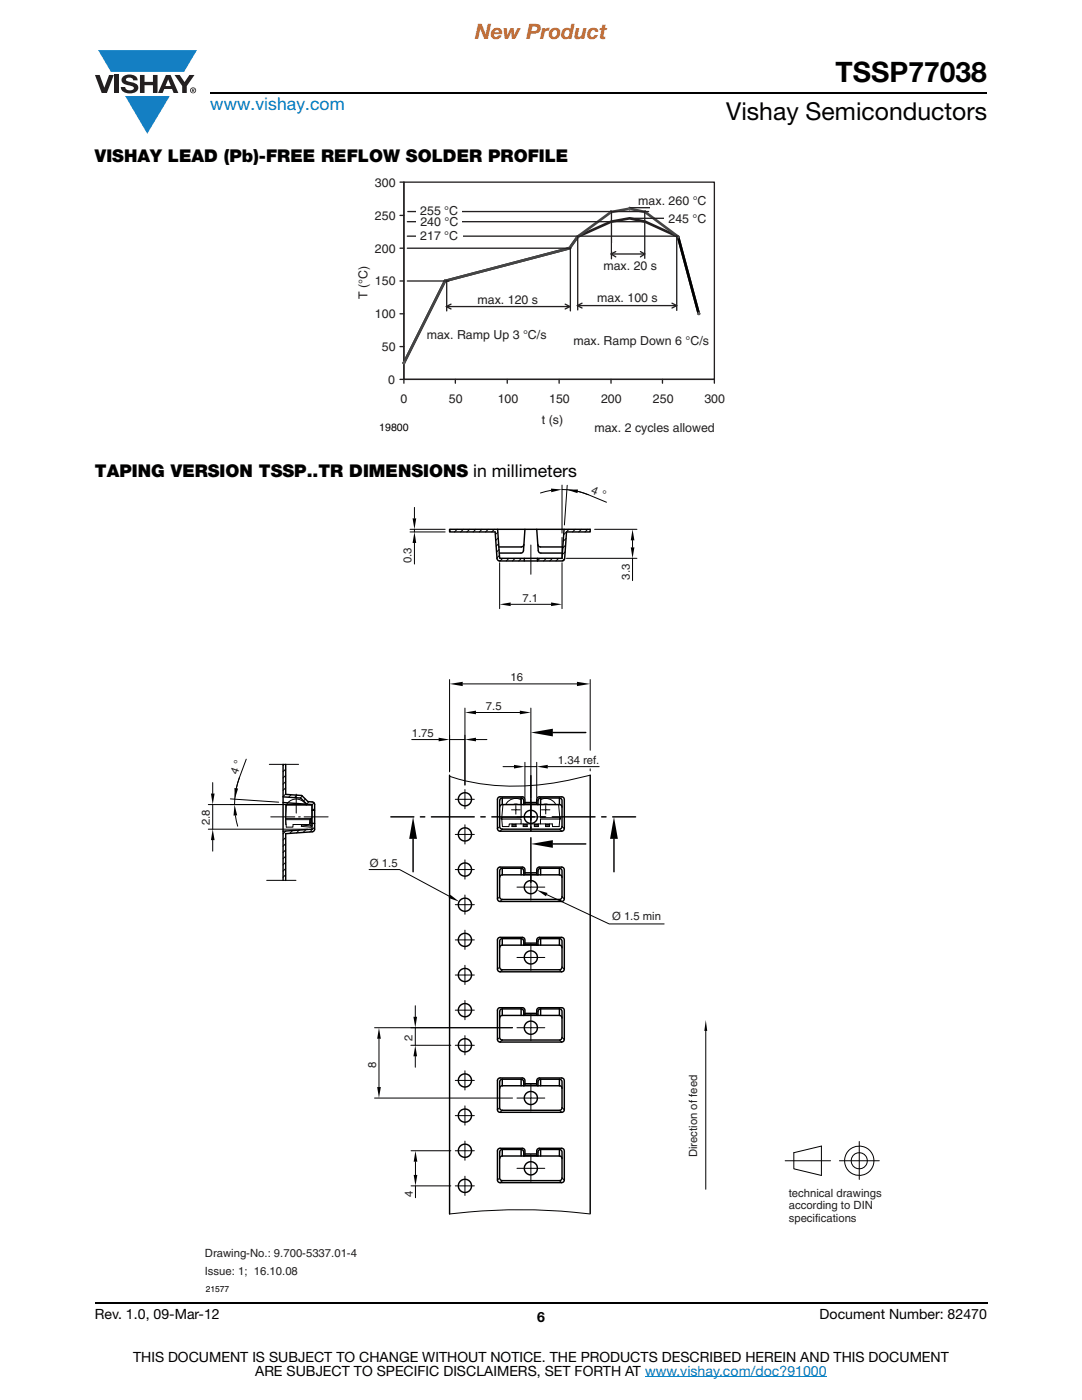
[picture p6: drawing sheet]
<svg xmlns="http://www.w3.org/2000/svg" width="216mm" height="279mm" viewBox="0 0 216 279" stroke-linecap="round" stroke-linejoin="round" font-family="sans-serif">
<g fill="#147fc3">
<path d="M19.6 10h19.7l-2.6 4.3h-1.1h-13.5z"/>
<path d="M25 19.2h8.9l-4.5 7.5z"/>
</g>
<g fill="#231f20">
<path d="M18.9 15h1l.9 2.5 1-2.5h.9l-1.4 3.6h-1z"/>
<path d="M22.9 15h.9v3.6h-.9z"/>
<path d="M24.6 15.3a2.1 2.1 0 0 1 2.8 .3l.1 .4h-.9a.79 .79 0 0 0-.7-.5 .79 .79 0 0 0-.8 .4l.3 .3 1 .2a1.08 1.08 0 0 1 1.2 1 1.08 1.08 0 0 1-1.1 1.2 1.73 1.73 0 0 1-2.4-1.2h.9a.96 .96 0 0 0 .8 .6 .96 .96 0 0 0 .9-.4 1.31 1.31 0 0 0-1.2-.6 1.03 1.03 0 0 1-1.1-.6 1.03 1.03 0 0 1 .2-1.1z"/>
<path d="M27.9 15h.9v1.3h1.7v-1.3h.9v3.6h-.9v-1.6h-1.7v1.6h-.9z"/>
<path d="M34.8 15h1.1l.9 1.4 1-1.4h1l-1.5 2.2v1.4h-.9v-1.4z"/>
<path d="M33.6 15.9l.5 1.3h-1.1zM33.1 15l-1.6 3.6h1l.3-.8h1.5l.3 .8h1l-1.6-3.6z"/>
<path d="M38.1 18a.46 .46 0 0 1 .9 0 .46 .46 0 0 1-.9 0zM37.9 18a.6 .6 0 0 0 1.2 0 .6 .6 0 0 0-1.2 0z"/>
<path d="M38.4 17.8h.2v.2h-.2zM38.3 17.7v.7h.1v-.3l.4 .3-.2-.3 .2-.2-.1-.2z"/>
</g>
<path d="M42 18.6h155M18.9 260h178.1" fill="none" stroke="#000" stroke-width=".36"/>
<path d="M128.7 274.8h36.3" fill="none" stroke="#007ec4" stroke-width=".2"/>
<path d="M71.2 35.2h73.5v51.6h-73.5z" fill="#fff"/>
<path d="M80.6 36.3h61.9M80.6 56.1h61.9M80.6 49.5h61.9M80.6 43h61.9M80.6 69.2h61.9M80.6 62.6h61.9" fill="none" stroke="#fff" stroke-width=".26"/>
<g fill="none" stroke="#231f20" stroke-width=".26">
<path d="M79.8 36.3l.8 .1v40.1M80.6 36.4h61.9v39.3h-61.9zM79.8 56.1h.8M79.8 49.5h.8M79.8 43h.8M79.8 75.7h62.7v.8M79.8 69.2h.8M79.8 62.6h.8M90.9 75.7v.8M101.2 75.7v.8M111.6 75.7v.8M121.9 75.7v.8"/>
<path d="M132.2 75.7v.8"/>
</g>
<path d="M139.4 62.6l-4.1-15.4-6.6-3-3.1-.6-3.7 .6-6.6 3-1.7 2.3-24.8 6.6-8.2 16.3" fill="none" stroke="#231f20" stroke-width=".53"/>
<path d="M135.3 47.2l-6.6-4.9-3.1-.7-3.7 .7-6.6 4.9-1.7 2.3-24.8 6.6-8.2 16.3" fill="none" stroke="#434445" stroke-width=".53"/>
<path d="M135.3 47.2l4.1 15.4" fill="none" stroke="#000" stroke-width=".53"/>
<path d="M80.6 72.2l.2 .2-.2 .2-.3-.2z" fill-rule="evenodd" fill="#57585a"/>
<path d="M80.6 72.2l.2 .2-.2 .2-.3-.2z" fill="none" stroke="#57585a" stroke-width=".26"/>
<path d="M88.8 55.8l.2 .3-.2 .2-.2-.2z" fill-rule="evenodd" fill="#57585a"/>
<path d="M88.8 55.8l.2 .3-.2 .2-.2-.2z" fill="none" stroke="#57585a" stroke-width=".26"/>
<path d="M113.6 49.2l.3 .3-.3 .2-.2-.2z" fill-rule="evenodd" fill="#57585a"/>
<path d="M113.6 49.2l.3 .3-.3 .2-.2-.2z" fill="none" stroke="#57585a" stroke-width=".26"/>
<path d="M115 47.2l.3-.2 .2 .2-.2 .3z" fill-rule="evenodd" fill="#57585a"/>
<path d="M115 47.2l.3-.2 .2 .2-.2 .3z" fill="none" stroke="#57585a" stroke-width=".26"/>
<path d="M121.9 42l.2 .3-.2 .2-.2-.2z" fill-rule="evenodd" fill="#57585a"/>
<path d="M121.9 42l.2 .3-.2 .2-.2-.2z" fill="none" stroke="#57585a" stroke-width=".26"/>
<path d="M125.6 41.4l.3 .2-.3 .3-.2-.3z" fill-rule="evenodd" fill="#57585a"/>
<path d="M125.6 41.4l.3 .2-.3 .3-.2-.3z" fill="none" stroke="#57585a" stroke-width=".26"/>
<path d="M128.7 42l.2 .3-.2 .2-.2-.2z" fill-rule="evenodd" fill="#57585a"/>
<path d="M128.7 42l.2 .3-.2 .2-.2-.2z" fill="none" stroke="#57585a" stroke-width=".26"/>
<path d="M135.3 47l.3 .2-.3 .3-.2-.3z" fill-rule="evenodd" fill="#57585a"/>
<path d="M135.3 47l.3 .2-.3 .3-.2-.3z" fill="none" stroke="#57585a" stroke-width=".26"/>
<path d="M139.4 62.3l.3 .3-.3 .2-.2-.2z" fill-rule="evenodd" fill="#57585a"/>
<path d="M139.4 62.3l.3 .3-.3 .2-.2-.2z" fill="none" stroke="#57585a" stroke-width=".26"/>
<path d="M81.3 56.1h8.3M81.3 49.5h32.6M81.3 44.2h47.6M81.4 42.2h48M125.7 43.6h10.5M125.7 41.5h10.5" fill="none" stroke="#231f20" stroke-width=".26"/>
<g fill="#fff">
<path d="M83 41.4h9v1.5h-9z"/>
<path d="M83 43.6h9.1v1.4h-9.1z"/>
<path d="M132.4 42.8h4.4v1.4h-4.4z"/>
<path d="M129.7 40.8h7.8v1.5h-7.8z"/>
</g>
<path d="M89.1 56.1v5.9M113.8 49.4v12.6M115.3 47.2v14.7M135 47.1v14.9M89 61.2h24.7M90 60.7l-1 .5 1 .5M112.8 60.7l.9 .5-.9 .5M115.2 61h19.8M116.1 60.5l-.9 .5 .9 .5M134.1 60.5l.9 .5-.9 .5" fill="none" stroke="#231f20" stroke-width=".26"/>
<path d="M121.1 59h8.9v1.5h-8.9z" fill="#fff"/>
<path d="M81.3 47.1h54" fill="none" stroke="#231f20" stroke-width=".26"/>
<path d="M83 46.4h9.3v1.4h-9.3z" fill="#fff"/>
<path d="M121.9 50.7h6.8M122 42.2v9.5M122.9 50.2l-1 .5 1 .6M127.8 50.2l.9 .5-.9 .6M128.7 42.3v9.3" fill="none" stroke="#231f20" stroke-width=".26"/>
<g fill="#fff">
<path d="M122.2 48.6h6.2v1.4h-6.2z"/>
<path d="M39.9 96.6h136.1v161.6h-136.1z"/>
</g>
<g fill="none" stroke="#000" stroke-width=".29">
<path d="M89.7 105.6h28.1v.6h-4.8l-.3 5.3-.4 .4-12.6 .1-.3-.1-.2-.4-.4-5.3h-9.1zM99.3 105.6l.4 5.8h12.4l.5-5.8M104.5 108.7l-.2 .4-.3 .1h-4.5M104.6 111.4v.6M104.7 105.6l-.2 4.3-.3 .4-4.6 .1M107.1 105.6l.3 4.3 .2 .4 4.6 .1M107.2 111.4v.6M107.3 108.7l.1 .3 .4 .2h4.5M56.5 159l3.5 .3 1.2 1.2M56.5 152.5v23.2M57 152.5v6l3.2 .3 1.2 1.2 1.1 .1 .2 .2 .1 5.2-.2 .4-.3 .1-5.3 .4v9.3M89.7 154.7v87.6"/>
<path d="M100.2 159.3l-.4 .2-.1 .3v5.2l.1 .3 .4 .2 11.7-.1 .2-.4v-5.2l-.2-.4-.3-.1M100.2 159.3v1.3M100.2 159.3h3.8M104 159.3l.5 .3v1l2.6-.1M104 159.3v1.3M105.9 154.8v8.9M107.9 159.3l-.3 .1-.2 .2v1l-.3-.1M107.9 159.3v1.3M107.9 159.3h3.7M110.3 146.2h6.6M111.6 159.3v1.3M117.8 154.7v87.5"/>
<path d="M56.5 160.2l5.8 .4v4.9l-5.8 .4M62.3 164.3h.5M62.3 161.7h.5M78 163h4.6M82.4 167.4v6.6M83.9 163h.9M86.1 163h8.5M95.9 163h.9M98.1 163h8.6M100.2 174.6l-.4 .2-.1 .3M100.2 160.6l-.4 .2-.1 .3M100.2 174.6h11.4"/>
<path d="M100.2 160.6h11.4M100.2 173.3h3.8M100.2 173.3v1.3M104 173.3l.3 .1 .2 .3v.9l2.6-.1M104 173.3v1.3M104.7 174.2h2.4M104.7 160.2h2.4M104.7 174.5v-1.1l-.3-.3-4.9 .1-.2 .4v5.8l.2 .4 12.6 .1 .4-.2 .1-6.1-.2-.4-4.9-.1-.4 .3v1.1M104.7 160.5v-1.1l-.3-.4-4.9 .1-.2 .5v5.8l.2 .4 12.6 .1 .4-.2 .1-6.1-.2-.5-4.9-.1-.4 .4v1.1M105.9 165v.9M105.9 167.2v8.9M107.9 173.3l-.3 .1-.2 .3v.9l-.3-.1"/>
<path d="M107.9 173.3h3.7M107.9 173.3v1.3M108 163h.9M110.2 163h8.5M110.3 168.4h6.6M111.6 174.6l.3 .1 .2 .4M111.6 160.6l.3 .1 .2 .4M111.6 173.3l.3 .1 .2 .4v5.2l-.2 .4-.3 .1h-11.5l-.4-.5v-5.2l.1-.3 .4-.2M111.6 173.3v1.3M120.1 163h.8M122.3 163h4.5M122.5 167.4v6.6"/>
<path d="M100.2 188.6l-.4 .2-.1 .4M100.2 188.6h11.4M100.2 187.3l-.4 .2-.1 .3v5.2l.1 .3 .4 .2 11.7-.1 .2-.4v-5.2l-.2-.4-.3-.1M100.2 187.3v1.3M100.2 187.3h3.8M104 187.3l.5 .4v.9l2.6-.1M104 187.3v1.3M104.7 188.2h2.4M104.7 188.5v-1.1l-.3-.3-4.9 .1-.2 .4v5.8l.2 .4 12.6 .1 .4-.2 .1-6.1-.2-.4-4.9-.1-.4 .3v1.1M107.9 187.3l-.3 .1-.2 .3v.9l-.3-.1M107.9 187.3v1.3M107.9 187.3h3.7"/>
<path d="M111.6 188.6l.4 .2 .1 .4M111.6 187.3v1.3M100.2 202.6l-.4 .3-.1 .3M100.2 216.7l-.4 .2-.1 .3M100.2 202.6h11.4M100.2 216.7h11.4M100.2 215.4l-.4 .2-.1 .3v5.2l.1 .3 .4 .2 11.7-.1 .2-.4v-5.2l-.2-.4-.3-.1M100.2 201.3v1.3M100.2 215.4v1.3M100.2 201.3h3.8M100.2 215.4h3.8M104 201.3l.3 .1 .2 .3v.9h2.6"/>
<path d="M104 215.4l.5 .3v1l2.6-.1M104 201.3v1.3M104 215.4v1.3M104.7 202.2h2.4M104.7 216.3h2.4M104.7 202.6v-1.1l-.3-.4-4.9 .1-.2 .4v5.8l.2 .5 12.6 .1 .4-.3 .1-6.1-.2-.4-4.9-.1-.4 .4v1.1M104.7 216.6v-1.1l-.3-.3h-4.9l-.2 .5 .1 6.1 .4 .2h12.3l.4-.2 .1-6.1-.2-.5h-4.9l-.4 .3v1.1M107.9 201.3l-.3 .1-.2 .3v.9h-.3M107.9 215.4l-.3 .1-.2 .2v1l-.3-.1M107.9 201.3v1.3M107.9 215.4v1.3M107.9 201.3h3.7"/>
<path d="M107.9 215.4h3.7M111.6 202.6l.3 .2 .2 .4M111.6 216.7l.3 .1 .2 .4M111.6 201.3v1.3M111.6 215.4v1.3M111.6 201.3l.3 .1 .2 .5v5.1l-.2 .5-.3 .1-11.5-.1-.4-.5v-5.1l.2-.5 .3-.1M100.2 230.7l-.4 .2-.1 .3M100.2 230.7h11.4M100.2 229.4l-.4 .2-.1 .3v5.2l.1 .3 .4 .2 11.7-.1 .2-.4v-5.2l-.2-.4-.3-.1M100.2 229.4v1.3M100.2 229.4h3.8M104 229.4l.3 .1 .2 .3v.9l2.6-.1"/>
<path d="M104 229.4v1.3M104.7 230.3h2.4M104.7 230.6v-1.1l-.3-.3h-4.6l-.4 .2-.1 6.1 .2 .4 12.6 .1 .4-.2 .1-6.1-.1-.3-.4-.2h-4.6l-.4 .3v1.1M107.9 229.4l-.3 .1-.2 .3v.9l-.3-.1M107.9 229.4v1.3M107.9 229.4h3.7M111.6 230.7l.3 .1 .2 .4M111.6 229.4v1.3"/>
<circle cx="92.8" cy="159.5" r="1.31"/>
<circle cx="92.8" cy="173.5" r="1.32"/>
<circle cx="92.8" cy="166.5" r="1.32"/>
<circle cx="105.9" cy="163" r="1.32"/>
<circle cx="105.9" cy="177.1" r="1.31"/>
<circle cx="92.8" cy="180.6" r="1.32"/>
<circle cx="92.8" cy="187.6" r="1.31"/>
<circle cx="92.8" cy="194.6" r="1.31"/>
<circle cx="105.9" cy="191.1" r="1.31"/>
<circle cx="92.8" cy="201.6" r="1.32"/>
<circle cx="92.8" cy="208.6" r="1.32"/>
<circle cx="92.8" cy="215.6" r="1.32"/>
<circle cx="105.9" cy="205.1" r="1.32"/>
<circle cx="105.9" cy="219.1" r="1.31"/>
<circle cx="92.8" cy="236.7" r="1.32"/>
<circle cx="92.8" cy="229.7" r="1.32"/>
<circle cx="92.8" cy="222.6" r="1.31"/>
<circle cx="105.9" cy="233.2" r="1.32"/>
</g>
<g fill="none" stroke="#000" stroke-width=".2">
<path d="M110 97.9l-2.2 .5M112.1 97.7l2.8 .3 2.5 .7M112.1 96.8v9.6M113.2 96.8l-.6 8M115.3 98l2.1 .7M117.4 98.7l3.6 1.5M81.8 105.6h7M81.8 106.2h7M82.7 101.3v2.2M82.7 105.6v.6M82.7 108.4v4.2M90 105.6l-.3 .3"/>
<path d="M91.2 105.6l-.5 .6M92.5 105.6l-.6 .6M93.7 105.6l-.5 .6M94.9 105.6l-.5 .6M96.2 105.6l-.5 .6M97.4 105.6l-.5 .6M98.6 105.6l-.5 .6M99.3 106.2l-.5 .5M99.4 107.4l-.5 .5M99.5 108.5l-.5 .5M99.6 109.7l-.5 .5M99.7 110.8l-.5 .5"/>
<path d="M99.7 112.3v9.2M100.3 111.4l-.5 .6M101.5 111.4l-.5 .6M102.8 111.4l-.5 .6M104 111.4l-.5 .6M105.9 108.8v5.8M107.7 111.4l-.5 .5M109 111.4l-.5 .6M110.2 111.4l-.5 .6M111.5 111.4l-.6 .6M112.1 107.3v4.1M112.1 112.3v9.2"/>
<path d="M112.7 111.5l-.5 .5M112.8 110.1l-.6 .6M112.9 108.8l-.6 .6M113 107.5l-.6 .5M113 111.4h14.1M113.5 105.6l-1 1.1M114.8 105.6l-.6 .6M116 105.6l-.5 .6M117.3 105.6l-.6 .6M118.6 105.6h8.5M126.2 107.8v1.4M126.2 111.4v4.5"/>
<path d="M89.7 135.6v18.4M92.3 136.5h22.8M101.9 120.6h8.1M117.8 135.6v14.1M42.4 156.2v2.2M46 159.4l9.6 .7M47.8 155.2l-.6 2.1M49.1 151.5a24.5 24.5 0 0 0-2.3 8v1.1M53.7 152.5h5.9M56.7 152.5l-.2 .3M57 153.5l-.5 .5M57 154.7l-.5 .6"/>
<path d="M57 156l-.5 .5M57 157.2l-.5 .5M57 158.5l-.5 .5M58.1 158.6l-.5 .5M59.1 158.5v3.8M59.3 158.7l-.5 .5M60.3 158.9l-.4 .4M60.9 159.5l-.3 .4M61.7 160l-.5 .5M82.2 147.6h5.3M89.7 147.6h3.1M90.8 159.5h3.9"/>
<path d="M92.8 141.3v15.4M92.8 157.6v3.8M95 147.6h2.2M95 142.2h8.7M100.4 153h2.2M104.7 153h2.4M104.7 152.1v7M105.9 159.6v5.7M105.9 141.3v18M107.1 152.1v7M109.3 153h10.3M117.8 154.7a51.4 51.4 0 0 1-24.8 1.2l-3.3-1"/>
<path d="M117.8 153.4v.4M41.6 165.5h19.8M42.4 160.6v4.9M42.4 167.7v2.2M47 162.8l.4 2.1M53.2 175.7h5.9M54 163h4.8M57 170.9l-.5 .5M57 172.1l-.5 .5M57 173.3l-.5 .6M57 174.6l-.5 .5M57 167.1l-.5 .6"/>
<path d="M57 168.4l-.5 .5M57 169.6l-.5 .5M57 163.3h5v.3h-5M57 163.3v.3M57 163.6l.1 .9M57.1 165.8l-.6 .6M57.1 160.7h-.1v2.6M57.1 160.7l-.1 2.6M57.1 160.7a2.23 2.23 0 0 1 2-1.2 2.23 2.23 0 0 1 2 1.2M57.1 160.7h5.2v2.6h-.3M58.4 165.7l-.6 .6M59.6 163h.3"/>
<path d="M59.7 165.6l-.5 .6M60.7 163h4.8M61.1 165.6l-.6 .5M62 163.4l.2 .3 .1 1-.1 .3-.3 .1-1.8-.2 .1-.2 1.8 .1-.2-1.2-.1 .9h-3.2l-.1 .6h-1.3l-.1-1.5M62.3 160.6h-20.7M62.3 164.3v.1M62.7 160.2l-.4 .4M62.8 161.3l-.4 .4M62.8 165.1l-1 .9M73.6 173.5h6.1l10 5.4M92.8 164.6v3.8M92.8 171.6v3.9"/>
<path d="M92.8 178.6v3.9M94.7 173.5h-3.9M94.7 166.5h-3.9M99.7 179l-.4 .4M99.7 165l-.4 .4M100 163.2h.1v.3h-.1zM100.1 163.2v.3M100.1 163.5h3.9v.9h-2.4v.6h-1.3zM100.2 179.5l-.4 .4M100.2 165.5l-.4 .4M100.4 160.6l2.4-.1 1.2 .1v2.6h-3.9zM100.9 160.6a2.28 2.28 0 0 1 3.1-1v1h4.4l.4-.1 2.7 .1 .2 2.6h-3.9v-3.6a2.26 2.26 0 0 1 3.1 1"/>
<path d="M102.1 161.6h.8v.9M102.2 164.4v.6h.8v-.2h-.8M102.2 164.5h.8v.3M102.9 160.8v.8h.9M103 164.4v.1M103.2 177h2.7v2.7M103.2 163h2.7v2.6M104 164.4h6.2v.6h1.4l.1-1.5h-3.9v.9M104.4 164.4v.6h.8v-.2h-.8M104.4 164.5h.8M105.2 164.4v.4M105.9 174.3v2.7h2.8"/>
<path d="M105.9 160.2v2.8h2.8M106.6 164.8h.8v.2M106.6 164.4v.1M106.6 164.8v.2h.8M107.4 164.5v.3M107.4 164.4v.1h-.8v.3M108 161.6h.9v.8M108.9 164.4v.6h.7v-.2h-.7M108.9 164.5h.7v.3M108.9 160.8v.8h.8M109.1 178.5l12.5 5.9h10.9M109.6 164.4v.1"/>
<path d="M111.6 179.5l.5 .4M111.6 165.5l.5 .4M111.7 163.2v.3M111.7 163.2h.2v.3h-.2zM112.1 179l.5 .4M112.1 165l.5 .4M90.8 180.5l3.9 .1M92.8 185.6v3.9M92.8 192.6v3.9M92.8 199.7v3.8M94.7 194.6h-3.9M94.7 187.6h-3.9"/>
<path d="M99.7 193l-.4 .4M100.2 193.5l-.4 .4M103.2 191.1h2.7v2.6M105.9 188.3v2.8h2.8M111.6 193.5l.5 .4M112.1 193l.5 .4M74.7 205.1h27.6M74.7 219.1h27.6M75.6 207.3v9.6M82 208.6h8M82.9 200.7v2.2M82.9 205.1v3.5"/>
<path d="M82.9 210.8v2.2M90.8 208.6h3.9M92.8 206.7v3.8M92.8 213.7v3.8M94.7 215.6h-3.9M94.7 201.6h-3.9M99.7 207l-.4 .4M100.2 207.6l-.4 .4M103.2 205.1h2.7v2.6M103.2 219.1h2.7v2.6M105.9 202.3v2.8h2.8M105.9 216.3v2.8h2.8"/>
<path d="M111.6 207.6l.5 .4M112.1 207l.5 .4M140.8 205.7v31.6M82 236.7h8M82 229.7h8M82.9 231.8v2.7M82.9 236.7v2.3M90.8 236.7h3.9M90.8 222.6h3.9M92.8 220.7v3.8M92.8 227.7v3.9M92.8 234.7v3.9"/>
<path d="M94.7 229.7h-3.9M99.7 221.1l-.4 .4M99.7 235.1l-.4 .4M100.2 221.6l-.4 .4M100.2 235.6l-.4 .4M103.2 233.2h2.7v2.6M105.9 230.4v2.8h2.8M111.6 221.6l.5 .4M111.6 235.6l.5 .4M112.1 221.1l.5 .4M112.1 235.1l.5 .4M156.7 231.7h9"/>
<path d="M158.4 230l5.5-1.3v5.9l-5.5-1.3zM167.5 231.7h8M171.5 227.8v7.6M89.7 242.3a116.2 116.2 0 0 1 28.1 0"/>
<circle cx="171.5" cy="231.7" r="2.93"/>
<circle cx="171.5" cy="231.7" r="1.61"/>
</g>
<g fill="#000">
<path d="M109.9 97.5l2.2 .2-2.1 .5zM113.1 97.7h2.2l-.1 .7zM82.3 103.5h.8l-.4 2.1zM82.7 106.2l.4 2.2h-.8zM126.2 105.6l.4 2.2h-.7zM125.9 109.2h.7l-.4 2.2zM89.7 136.5l2.6-.4v.8zM99.7 120.6l2.2-.4v.8zM110 120.2l2.1 .4-2.1 .4zM115.1 136.1l2.7 .4-2.7 .4zM42.1 158.4h.7l-.4 2.2zM46.8 157.3l.7 .1-.7 2.1z"/>
<path d="M87.5 147.2l2.2 .4-2.2 .4zM92.8 147.6l2.2-.4v.8zM92.8 142.2l2.2-.4v.8zM102.6 152.6l2.1 .4-2.1 .4zM103.7 141.8l2.2 .4-2.2 .4zM105.9 146.2l4.4-.8v1.6zM107.1 153l2.2-.4v.8zM42.4 165.5l.4 2.2h-.7zM46.8 160.6l.5 2.1-.7 .1zM82.4 163l.8 4.4h-1.6zM89.9 178.6l1.7 1.3-2.1-.7zM105.9 168.4l4.4-.7v1.5z"/>
<path d="M107.1 177.6l2.1 .6-.3 .7zM122.5 163l.8 4.4h-1.6zM75.3 216.9h.7l-.4 2.2zM75.6 205.1l.4 2.2h-.7zM82.9 208.6l.3 2.2h-.7zM82.5 202.9h.7l-.3 2.2zM140.8 203.6l.3 2.1h-.6zM82.9 229.7l.4 2.1h-.8zM82.5 234.5h.8l-.4 2.2z"/>
</g>
<text font-size="5.6" x="166.7" y="16.4">TSSP77038</text>
<text font-size="4.9" x="144.9" y="24">Vishay Semiconductors</text>
<text font-size="4.2" fill="#f06b12" x="94.8" y="7.8">New Product</text>
<text font-size="3.5" fill="#007ec4" x="42" y="21.9">www.vishay.com</text>
<g font-size="3.5">
<text x="18.9" y="32.3">VISHAY LEAD (Pb)-FREE REFLOW SOLDER PROFILE</text>
<text x="18.9" y="95.1">TAPING VERSION TSSP..TR DIMENSIONS in millimeters</text>
</g>
<g font-size="2.8">
<text x="18.9" y="263.3">Rev. 1.0, 09-Mar-12</text>
<text x="107.2" y="263.8">6</text>
<text x="163.6" y="263.3">Document Number: 82470</text>
<text x="26.5" y="271.7">THIS DOCUMENT IS SUBJECT TO CHANGE WITHOUT NOTICE. THE PRODUCTS DESCRIBED HEREIN AND THIS DOCUMENT</text>
<text x="50.9" y="274.6">ARE SUBJECT TO SPECIFIC DISCLAIMERS, SET FORTH AT www.vishay.com/doc?91000</text>
</g>
<g font-size="2.5" fill="#231f20">
<text x="74.8" y="37.3">300</text>
<text x="127.4" y="40.9">max. 260 °C</text>
<text x="74.8" y="43.9">250</text>
<text x="83.9" y="43">255 °C</text>
<text x="83.9" y="47.9">217 °C</text>
<text x="83.9" y="45.2">240 °C</text>
<text x="133.4" y="44.5">245 °C</text>
<text x="74.8" y="50.4">200</text>
<text x="120.4" y="53.8">max. 20 s</text>
<text x="73.3" y="59.7" transform="rotate(-90 73.3 59.7)">T (°C)</text>
<text x="74.8" y="56.9">150</text>
<text x="74.8" y="63.5">100</text>
<text x="95.3" y="60.7">max. 120 s</text>
<text x="119.2" y="60.3">max. 100 s</text>
<text x="76.2" y="70">50</text>
<text x="85.2" y="67.7">max. Ramp Up 3 °C/s</text>
<text x="114.4" y="68.8">max. Ramp Down 6 °C/s</text>
<text x="77.5" y="76.6">0</text>
<text x="79.9" y="80.3">0</text>
<text x="89.6" y="80.3">50</text>
<text x="99.3" y="80.3">100</text>
<text x="109.6" y="80.3">150</text>
<text x="119.9" y="80.3">200</text>
<text x="130.3" y="80.3">250</text>
<text x="140.6" y="80.3">300</text>
<text x="108.1" y="84.7">t (s)</text>
<text x="118.6" y="86.3">max. 2 cycles allowed</text>
</g>
<g font-size="2.3" fill="#231f20">
<text x="117.9" y="98.4" transform="rotate(22 117.9 98.4)">4 °</text>
<text x="82.1" y="112.4" transform="rotate(-90 82.1 112.4)">0.3</text>
<text x="125.7" y="115.7" transform="rotate(-90 125.7 115.7)">3.3</text>
<text x="104.3" y="120.1">7.1</text>
<text x="101.9" y="135.9">16</text>
<text x="97" y="141.6">7.5</text>
<text x="82.2" y="147">1.75</text>
<text x="47.4" y="154.7" transform="rotate(-70 47.4 154.7)">4 °</text>
<text x="111.3" y="152.5">1.34 ref.</text>
<text x="41.9" y="164.7" transform="rotate(-90 41.9 164.7)">2.8</text>
<text x="73.8" y="173">Ø 1.5</text>
<text x="122.1" y="183.6">Ø 1.5 min</text>
<text x="82.3" y="207.8" transform="rotate(-90 82.3 207.8)">2</text>
<text x="75.1" y="213.1" transform="rotate(-90 75.1 213.1)">8</text>
<text x="139.1" y="231" transform="rotate(-90 139.1 231)">Direction of feed</text>
<text x="82.4" y="238.8" transform="rotate(-90 82.4 238.8)">4</text>
<text x="157.4" y="238.9">technical drawings</text>
<text x="157.4" y="243.8">specifications</text>
<text x="157.4" y="241.4">according to DIN</text>
<text x="40.9" y="250.9">Drawing-No.: 9.700-5337.01-4</text>
<text x="40.9" y="254.4">Issue: 1; 16.10.08</text>
</g>
<text font-size="2.1" fill="#040503" x="75.7" y="86.1">19800</text>
<text font-size="1.7" x="41" y="257.9">21577</text>
</svg>
